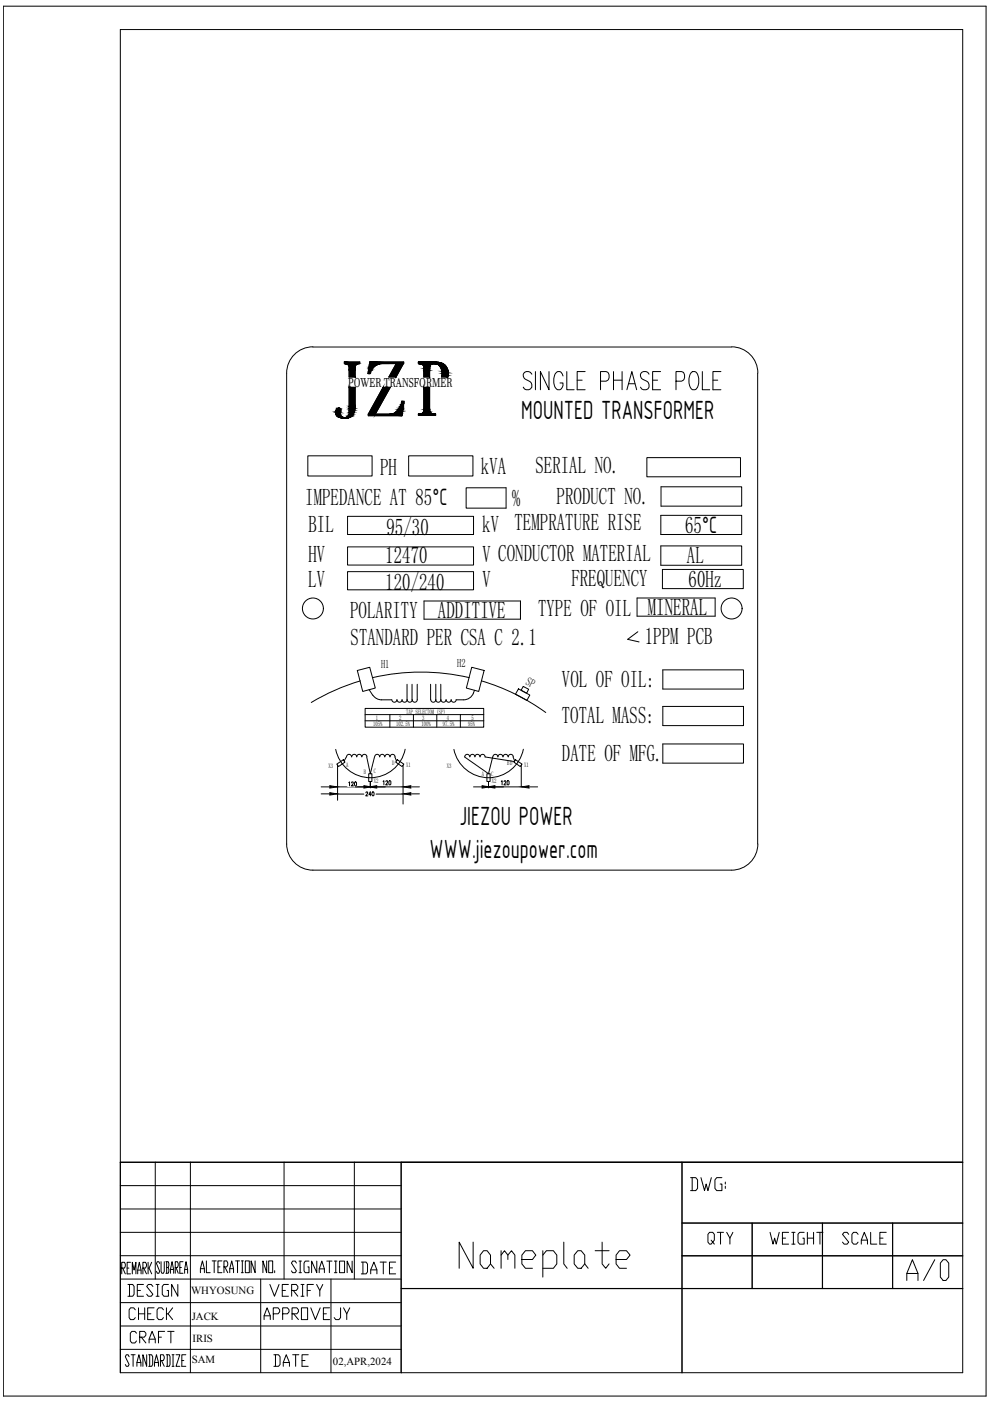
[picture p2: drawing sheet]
<svg xmlns="http://www.w3.org/2000/svg" width="210mm" height="297mm" viewBox="0 0 210 297" stroke-linecap="round" stroke-linejoin="round" font-family="sans-serif">
<g fill="none" stroke="#000" stroke-width=".21">
<path d="M.7 1.3h208.4v294.7h-208.4zM25.5 6.3h178.6v284.7h-178.6zM60.8 79.1v99.8a5.6 5.6 0 0 0 5.5 5.6M66.3 73.6h88.8M66.3 73.5a5.6 5.6 0 0 0-5.5 5.6M73 76.8h3.3v.3a.89 .89 0 0 0-1 1.2v1.6h-1.3v-2.2a.79 .79 0 0 0-1-.6zM73.6 77.2h.1M78.4 79.2h.1M78.8 78.5h.1M78.8 78.5a2.65 2.65 0 0 1 2.1-1.4h3.1l-1.5 2.8h1.5l1.6-2.9v-.2h-7.2l-.4 2.4h.4M78.8 78.5l-.4 .7M79.4 77.1h.1"/>
<path d="M88.7 76.8h3.4a2.52 2.52 0 0 1 2.9 3.1h-1.4a2.01 2.01 0 0 0-1.6-2.8 .76 .76 0 0 0-.9 .9v1.9h-1.2l-.1-2.2a.91 .91 0 0 0-1.1-.6zM112.8 79.3a.94 .94 0 0 0-1.4-.5 .94 .94 0 0 0-.2 1.5l.2 .1a1.56 1.56 0 0 1 1.4 1.1 .96 .96 0 0 1-.7 1.1 .96 .96 0 0 1-1.2-.5M113.5 78.8v3.8M116.4 78.8v3.8l-1.8-3.8v3.8M119.4 79.7a.91 .91 0 0 0-.9-1 .91 .91 0 0 0-1 1 2.47 2.47 0 0 0 .7 2.9 1.05 1.05 0 0 0 1.2-1.4h-.7M120.2 78.8v3.8h1.5M124.1 78.8h-1.7v3.8h1.7M130.1 78.8v3.8M131.9 78.8v3.8M137.6 79.3a.94 .94 0 0 0-1.1-.5 .94 .94 0 0 0-.7 .9l.2 .6 1.1 .5a.98 .98 0 0 1 .3 1.6 .98 .98 0 0 1-1.6-.3M140.1 78.8h-1.7v3.8h1.7M146.6 79l.2-.2a.96 .96 0 0 1 1.2 .9 2.47 2.47 0 0 1-.7 2.9 .95 .95 0 0 1-1.1-.9 3.2 3.2 0 0 1 .4-2.7z"/>
<path d="M148.9 78.8v3.8h1.6M152.9 78.8h-1.7v3.8h1.7M155.1 73.5a5.6 5.6 0 0 1 5.6 5.6M160.6 79.1l.1 99.8a5.6 5.6 0 0 1-5.6 5.6h-88.8M65.3 96.6h13.6v4.3h-13.6zM71.6 88.3l.9 .3h1.4M73.9 88.1l.1-.3v-5.7h1.3v4.5l-.4 1.2-.4 .5-.6 .3M73.9 88.1a.96 .96 0 0 1-1.2 .3 .96 .96 0 0 1-.5-1.2v-.5l-.2-.2a.96 .96 0 0 0-.9 .8 .96 .96 0 0 0 .5 1M81.2 82.1h1.5l-3.1 5.7h2.9a2.18 2.18 0 0 0 2.3-1.6l.4-1.1h.5l-.5 3h-7.1v-.3zM85.2 85.1h.1M86.6 96.6h13.7v4.3h-13.7zM89.6 87.5h.1"/>
<path d="M89.9 82.1h1.2v4.6a.93 .93 0 0 0 1.3 1.1v.3h-3.7v-.3a.88 .88 0 0 0 1.2-1zM122.4 80.6h1M127.3 80.8h1.2a1.11 1.11 0 0 0 .7-1 1.11 1.11 0 0 0-.7-1h-1.2v3.8M130.1 80.6h1.8M132.9 82.6l1.1-3.8 1 3.8M133.3 81.4h1.3M137.1 97h19.9v4.1h-19.9zM138.4 80.6h1M143.3 80.8h1.2a1.11 1.11 0 0 0 .7-1 1.11 1.11 0 0 0-.7-1h-1.2v3.8M151.2 80.6h1M73.7 109.5h26.7v3.8h-26.7zM73.7 116h26.7v3.8h-26.7z"/>
<path d="M98.8 103.4h8.5v4.3h-8.5zM140.1 109.3h17.2v4h-17.2zM140.1 115.7h17.2v4.1h-17.2zM140.2 103.2h17.1v4.1h-17.1zM73.7 121.2h26.7v3.9h-26.7zM89.9 127.4h20.4v3.9h-20.4zM135.1 126.8h16.5v3.8h-16.5zM135.2 133.9l-2.1 1.7 2.4 .5M140.4 120.7h17.2v4.1h-17.2zM75.8 142.2l2.6-.7 1.2 4.4-2.7 .7zM76.4 144.4a45.1 45.1 0 0 0-10.4 4.5M77.4 150.2h25.2v4h-25.2z"/>
<path d="M77.4 151.5h25.2M77.4 152.8h25.2M78.3 146.2a3.4 3.4 0 0 0 2.2 2.1l2.5 .1a.55 .55 0 0 0 .6 .5 .55 .55 0 0 0 .5-.5M79 143.7a45.1 45.1 0 0 1 20.5 0M82.7 151.5v2.7M85.9 158.9a7.5 7.5 0 0 1-7.3 6 7.5 7.5 0 0 1-7.4-6M86.3 145.1v3.3a.53 .53 0 0 1-.5 .5 .53 .53 0 0 1-.6-.5 .53 .53 0 0 1-.5 .5 .53 .53 0 0 1-.5-.5M87.4 145.1v3.3M87.7 151.5v2.7M88.5 145.1v3.3a.53 .53 0 0 1-.6 .5 .53 .53 0 0 1-.5-.5 .53 .53 0 0 1-.5 .5 .53 .53 0 0 1-.6-.5M91.3 145.1v3.3M91.3 148.4a.53 .53 0 0 0 .6 .5 .53 .53 0 0 0 .5-.5"/>
<path d="M92.4 145.1v3.3M92.6 151.5v2.7M93.5 145.1v3.3a.53 .53 0 0 1-.6 .5 .53 .53 0 0 1-.5-.5M93.5 148.4a.53 .53 0 0 0 .5 .5 .53 .53 0 0 0 .6-.5M94.6 148.4a.53 .53 0 0 0 .5 .5 .53 .53 0 0 0 .6-.5 .53 .53 0 0 0 .5 .5 .53 .53 0 0 0 .5-.5h1.6M97.6 151.5v2.7M100 141.5l2.6 .7-1.1 4.4-2.6-.7zM100.4 147a2.22 2.22 0 0 1-2.1 1.4M100.6 146.3l-.2 .7M102.1 144.4a45.1 45.1 0 0 1 13.6 6.7M109.9 146.1l2.4 1.3-.6 1.1-2.4-1.3zM110.9 145.5l1.2 .6-.4 .9-1.2-.7z"/>
<path d="M111 158.9a7.5 7.5 0 0 1-7.4 6 7.5 7.5 0 0 1-7.4-6M140.5 142h17.1v4.1h-17.1zM140.5 149.8h17.1v4h-17.1zM140.5 157.7h17.1v4.1h-17.1zM68.1 166.8h1.7M68.1 168.3h1.7M71.4 162l1.4-.9 .3 .5-1.3 .9zM71.4 166.8h6.9M71.6 162.3v7.4M71.6 168.4h5.6M73.4 160.5l-.4 .8M73.5 160.5a.53 .53 0 0 1 .5-.6 .53 .53 0 0 1 .5 .6"/>
<path d="M73.9 165.9l.2-.1v.8M74.5 166l.1-.2a.25 .25 0 0 1 .3 .1 .25 .25 0 0 1-.1 .3l-.3 .4h.5M74.6 160.5a.53 .53 0 0 1 .5-.6 .53 .53 0 0 1 .5 .6 .53 .53 0 0 1 .6-.6 .53 .53 0 0 1 .5 .6M75.3 165.8a.42 .42 0 0 1 .3 .4 .42 .42 0 0 1-.3 .4zM76.7 160.5a.53 .53 0 0 1 .6-.6 .53 .53 0 0 1 .5 .6M77.6 168.1l.1-.2 .3 .2-.5 .6h.5M77.8 160.5l.7 3.5 .9-3.5M78.2 164h.7v1.7h-.7zM78.5 165.7v1.3M78.7 168.4h-.5l.3-.5v.8M78.7 166.8h6.9M79 167.9h.1a.47 .47 0 0 1 .2 .4 .47 .47 0 0 1-.2 .4l-.2-.3z"/>
<path d="M79.4 160.5a.53 .53 0 0 1 .6-.6 .53 .53 0 0 1 .5 .6 .53 .53 0 0 1 .5-.6 .53 .53 0 0 1 .6 .6M79.7 168.4h5.8M81.2 165.7l.2-.2v.9M81.6 160.5a.53 .53 0 0 1 .5-.6 .53 .53 0 0 1 .6 .6 .55 .55 0 0 1 .5-.6 .55 .55 0 0 1 .6 .6M81.8 165.7l.1-.1a.25 .25 0 0 1 .3 .1 .25 .25 0 0 1-.1 .3l-.3 .4h.4M82.5 165.6l.1-.1a.51 .51 0 0 1 0 .9l-.1-.2zM83.7 160.5l.4 .8M84.2 161.1l1.4 .9-.4 .5-1.3-.9zM85.5 162.3v8.2M87.3 166.8h1.6M87.3 168.3h1.6M98.5 160.5l5.1 3.5 .9-3.5"/>
<path d="M98.5 160.5a.53 .53 0 0 1 .6-.6 .53 .53 0 0 1 .5 .6M99.6 160.5a.53 .53 0 0 1 .6-.6 .53 .53 0 0 1 .5 .6 .53 .53 0 0 1 .5-.6 .53 .53 0 0 1 .6 .6M100.4 166.8h1.8M101.8 160.5a.53 .53 0 0 1 .5-.6 .53 .53 0 0 1 .6 .6M102.8 160.5l6.2 1M103.2 164h.7v1.7h-.7zM103.6 165.7v1.3M103.7 166.8h6.9M104.5 160.5a.53 .53 0 0 1 .5-.6 .53 .53 0 0 1 .6 .6 .53 .53 0 0 1 .5-.6 .53 .53 0 0 1 .5 .6 .55 .55 0 0 1 .6-.6 .55 .55 0 0 1 .5 .6M106.3 165.7l.2-.2v.9M106.9 165.7v-.1a.25 .25 0 0 1 .4 .1 .25 .25 0 0 1-.1 .3l-.4 .4h.5M107.6 165.6l.1-.1a.51 .51 0 0 1 0 .9l-.2-.2z"/>
<path d="M107.8 160.5a.53 .53 0 0 1 .5-.6 .53 .53 0 0 1 .5 .6M108.8 160.5l.3 .8M109.3 161.1l1.4 .9-.4 .5-1.3-.9zM110.5 162.3v4.5M112.3 166.8h1.7M25.5 246.5h178.6M25.5 246.4h178.6M25.5 251.4h59.5M25.5 256.3h59.5M32.9 246.4v24.8M40.4 246.4v44.6M60.2 246.4v24.8"/>
<path d="M75.1 246.4v24.8M85 246.4v44.6M144.6 246.4v44.7M144.6 259.3h59.6M144.6 259.3h59.5M159.5 259.3v13.9M174.4 259.3v13.9M189.3 259.3v13.9M204.2 246.4h-119.1v44.7M25.5 261.3h59.5M25.5 266.2h59.5M25.5 271.2h59.5"/>
<path d="M25.5 276.2h59.5M25.8 268.9h.6l.2-.5-.2-.8h-.6v2.5M26 268.9l.6 1.2M27 268.9h.3M27.1 272.3h1l.3 .5v1.6l-.3 .4h-1M27.5 272.3v2.5M27.7 267.6h-.7v2.5h.7M28.1 270.1v-2.5l.3 1.7 .4-1.7v2.5M29.1 273.6h.7M29.2 270.1v-.8l.3-1.7 .4 1.7v.8M29.2 269.3h.7M30.3 268.9h.5l.3-.5v-.4l-.3-.4h-.5v2.5"/>
<path d="M30.4 272.3h-1.3v2.5M30.5 268.9l.6 1.2M31.4 267.6v2.5M31.6 268.9l.6 1.2M32.2 267.6l-.6 1.3h-.2M32.4 272.8l-.3-.5h-.7l-.3 .5 1.3 1.6-.3 .4h-.7l-.3-.4M33.1 272.3h.6M33.4 272.3v2.5M33.9 267.9l-.2-.4h-.4l-.1 .4 .7 1.6-.2 .5h-.4l-.1-.5M34.1 267.5v2l.2 .5h.4l.1-.5v-2M35.2 267.5h.5l.1 .4-.1 .8M35.3 268.7h.4l.1 .8-.1 .5h-.5"/>
<path d="M35.3 267.5v2.5M35.7 272.3h-1l-.3 .5v1.6l.3 .4h1v-1.2h-.3M36.1 270v-.8l.4-1.7 .3 1.7v.8M36.1 269.2h.7M37.2 268.7h.4l.2-.4-.2-.8h-.4v2.5M37.3 268.7l.5 1.3M37.7 272.3v2.5l-1.3-2.5v2.5M38.1 268.7h.4M38.8 267.5h-.7v2.5h.7M39.1 270l.3-2.5 .4 1.7v.8M39.1 269.2h.7M42.5 269.8v-.8l.4-1.7 .4 1.7v.8"/>
<path d="M42.5 269h.8M43.8 267.3v2.5h.8M45 267.3h.8M45.4 267.3v2.5M46.2 268.6h.4M47.1 267.3h-.9v2.5h.9M47.5 268.6h.6l.2-.4-.2-.9h-.6v2.5M47.7 268.6l.6 1.2M48.7 269.8v-.8l.4-1.7 .4 1.7v.8M48.7 269h.8M49.9 267.3h.9M50.4 267.3v2.5"/>
<path d="M51.2 267.3h.4M51.2 269.8h.4M51.4 267.3v2.5M52 267.3h.9v2.5h-.9zM54.1 267.3v2.5l-.9-2.5v2.5M55.3 271.2v19.8M56.5 267.3v2.5l-.8-2.5v2.5M57 267.3h.8v2.5h-.8zM62.9 267.8l-.3-.4h-.6l-.2 .4 1.1 1.7-.3 .3h-.6l-.2-.3M63.4 267.4h.5M63.7 267.4v2.4M65.5 267.4h-.8l-.2 .4v1.7l.2 .3h.8v-1.2h-.2"/>
<path d="M67.2 267.4v2.4l-1.1-2.4v2.4M67.7 269.8v-.8l.5-1.6 .6 1.6v.8M67.7 269h1.1M69.3 267.4h1.1M69.8 267.4v2.4M70.2 271.2v19.8M70.9 267.4h.5M71.2 267.4v2.4M72 267.4h1.1v2.4h-1.1zM85 273.2h119.1M85.1 273.2h119.1M100.3 263.4v5.5l-2.9-5.5v5.5"/>
<path d="M102.5 265.2h.8l.7 .9v1.9l-.7 .9h-.8l-.7-.9v-1.9zM104 268l.8 .9M106.2 266.1l.8-.9 .7 .9v.9M106.2 265.2v3.7M107.7 266.1l.7-.9 .8 .9v2.8M110.6 267h2.3l.7-.9-.7-.9h-1.5l-.8 .9v1.9l.8 .9h1.5M115.1 266.1l.8-.9h1.4l.8 .9v1.9l-.8 .9h-2.2M115.1 265.2v5.6M119.5 263.4v4.6l.8 .9M122.5 265.2h.7l.8 .9v1.9l-.8 .9h-.7l-.8-.9v-1.9zM124 268l.7 .9M126.2 265.2h2.9"/>
<path d="M127.7 263.4v4.6l.7 .9 .7-.9M130.6 267h2.2l.8-.9-.8-.9h-1.5l-.7 .9v1.9l.7 .9h1.5M144.6 266.3h59.6M144.6 266.2h59.5M25.5 281.1h59.5M25.5 286.1h59.5M27.4 287.7l-.2-.5h-.4l-.2 .5 .8 1.6-.2 .4h-.4l-.2-.4M28.2 287.2v2.5M29 289.7v-.8l.4-1.7 .5 1.7v.8M29 288.9h.9M31.1 287.2v2.5l-.8-2.5v2.5M31.5 287.2h.7l.2 .5v1.6l-.2 .4h-.7"/>
<path d="M31.7 287.2v2.5M32.8 289.7v-.8l.4-1.7 .4 1.7v.8M32.8 288.9h.8M34 288.5h.6l.2-.5-.2-.8h-.6v2.5M34.2 288.5l.6 1.2M35.2 287.2h.7l.2 .5v1.6l-.2 .4h-.7M35.5 287.2v2.5M36.5 289.7h.4M36.7 287.2v2.5M37.3 287.2h.8l-.8 2.5h.8M38.6 288.5h.4M39.4 287.2h-.8v2.5h.8"/>
<circle cx="66.3" cy="129" r="2.22"/>
<circle cx="155.1" cy="129" r="2.22"/>
</g>
<g fill="#000" stroke="#000" stroke-width=".21">
<path d="M71.8 86.5h.2zM72.5 88.6h1.1zM73.2 88.5h.8zM69.9 166.6l1.5 .2-1.5 .3zM69.9 168.1l1.5 .2-1.5 .3zM77.2 166.6l1.5 .2-1.5 .3zM78.3 166.8l1.6-.2v.5zM85.6 166.8l1.5-.2v.5zM85.6 168.3l1.5-.2v.5zM102.2 166.6l1.5 .2-1.5 .3zM103.4 166.8l1.5-.2v.5zM110.6 166.8l1.6-.2v.5z"/>
<path d="M74 78l1.3 .3v-.3zM74 78l1.3 .3h-1.3z"/>
<path d="M74 78.3h1.3zM74 78.3h1.3z"/>
<path d="M74 78.3l1.3 .2v-.2zM74 78.3l1.3 .2h-1.3z"/>
<path d="M74 78.5l1.3 1.4v-1.4zM74 78.5l1.3 1.4h-1.3z"/>
<path d="M74 77.7l1.3 .1zM74 77.7l1.3 .1z"/>
<path d="M74 77.8l1.3 .2v-.2zM74 77.8l1.3 .2h-1.3z"/>
<path d="M73.9 77.5l1.4 .2 .1-.2zM73.9 77.5l1.4 .2h-1.3z"/>
<path d="M73.9 77.4h1.5zM73.9 77.4l1.5 .1z"/>
<path d="M73.9 77.3h1.6zM73.9 77.3l1.5 .1z"/>
<path d="M73.6 77.2h2.1zM73.6 77.2h2.1z"/>
<path d="M73.6 77.2l1.9 .1 .2-.1zM73.6 77.2l1.9 .1h-1.6z"/>
<path d="M73.3 77.1h2.6zM73.3 77.1l2.4 .1z"/>
<path d="M73.3 77.1h2.6zM73.3 77.1h2.6z"/>
<path d="M73 76.8l3.3 .3v-.3zM73 76.8l3.3 .3h-3.3z"/>
<path d="M73 77.1h3.3zM73 77.1h2.9z"/>
<path d="M78.1 78.9l.3 .3 .2-.3zM78.1 78.9l.3 .3h-.4zM78 79.2h.4zM78 79.2h.4z"/>
<path d="M78.1 78.5l.5 .4 .2-.4zM78.1 78.5l.5 .4h-.5z"/>
<path d="M78.2 78.2l.6 .3 .1-.3zM78.2 78.2l.6 .3h-.7zM78.1 78.5h.7zM78.1 78.5h.7z"/>
<path d="M78.2 77.9l.7 .3 .3-.3zM78.2 77.9l.7 .3h-.7z"/>
<path d="M78.3 77.7l.9 .2 .2-.2zM78.3 77.7l.9 .2h-1z"/>
<path d="M78.3 77.5l1.1 .2 .3-.2zM78.3 77.5l1.1 .2h-1.1z"/>
<path d="M78.3 77.3l1.4 .2 .3-.2zM78.3 77.3l1.4 .2h-1.4z"/>
<path d="M78.3 77.2l1.7 .1 .2-.1zM78.3 77.2l1.7 .1h-1.7z"/>
<path d="M78.3 77.1h2.2zM78.3 77.1l1.9 .1z"/>
<path d="M78.3 77.1h2.6zM78.3 77.1h2.2z"/>
<path d="M84 77.1v2.8l1.5-2.8zM84 77.1v2.8h-1.5z"/>
<path d="M78.4 76.8l7.2 .2v-.2zM78.4 76.8l7.2 .2h-7.3z"/>
<path d="M78.3 77h7.3zM78.3 77l7.2 .1z"/>
<path d="M89.9 78.5l1.2 .1v-.1zM89.9 78.5l1.2 .1h-1.2z"/>
<path d="M89.9 78.6l1.2 .1zM89.9 78.6l1.2 .1z"/>
<path d="M89.9 78.7l1.2 1.2v-1.2zM89.9 78.7l1.2 1.2h-1.2z"/>
<path d="M89.8 77.8l1.3 .2v-.2zM89.8 77.8l1.3 .2h-1.2z"/>
<path d="M89.9 78l1.2 .1v-.1zM89.9 78l1.2 .1h-1.2z"/>
<path d="M89.9 78.1l1.2 .4v-.4zM89.9 78.1l1.2 .4h-1.2z"/>
<path d="M89.8 77.6l1.4 .1v-.1zM89.8 77.6l1.4 .1h-1.4z"/>
<path d="M89.8 77.7h1.4zM89.8 77.7h1.4z"/>
<path d="M89.8 77.7h1.4zM89.8 77.7l1.3 .1z"/>
<path d="M89.6 77.3l1.6 .3 .1-.3zM89.6 77.3l1.6 .3h-1.4z"/>
<path d="M89.6 77.3h1.8zM89.6 77.3h1.7z"/>
<path d="M89.5 77.3h1.9zM89.5 77.3h1.9z"/>
<path d="M89.3 77.2h2.3zM89.3 77.2l2.1 .1z"/>
<path d="M89.2 77.1h2.4zM89.2 77.1l2.4 .1z"/>
<path d="M88.9 77.1h3zM88.9 77.1h2.7z"/>
<path d="M88.7 77.1h3.3zM88.7 77.1h3.2z"/>
<path d="M88.7 76.8h3.7zM88.7 76.8h3.7z"/>
<path d="M88.7 76.8h4zM88.7 76.8h4z"/>
<path d="M88.7 76.8h4.4zM88.7 76.8h4.4z"/>
<path d="M88.7 76.8l4.5 .1zM88.7 76.8l4.5 .1z"/>
<path d="M88.7 76.9h4.8zM88.7 76.9h4.8z"/>
<path d="M88.7 76.9l5.1 .2-.3-.2zM88.7 76.9l5.1 .2h-5.1z"/>
<path d="M88.7 77.1h5.2zM88.7 77.1h5.2z"/>
<path d="M92 77.1h1.9zM92 77.1h1.9z"/>
<path d="M92.1 77.1h1.8zM92.1 77.1h1.8z"/>
<path d="M92.3 77.1l1.7 .1zM92.3 77.1l1.7 .1z"/>
<path d="M92.6 77.2l1.5 .1zM92.6 77.2l1.5 .1z"/>
<path d="M92.8 77.3l1.6 .2-.3-.2zM92.8 77.3l1.6 .2h-1.3z"/>
<path d="M93.1 77.5h1.3zM93.1 77.5h1.3z"/>
<path d="M93.1 77.5l1.3 .1zM93.1 77.5l1.3 .1z"/>
<path d="M93.2 77.6l1.4 .1-.2-.1zM93.2 77.6l1.4 .1h-1.3z"/>
<path d="M93.3 77.7l1.4 .2-.1-.2zM93.3 77.7l1.4 .2h-1.3z"/>
<path d="M93.4 77.9l1.4 .1-.1-.1zM93.4 77.9l1.4 .1h-1.3z"/>
<path d="M93.5 78l1.4 .2-.1-.2zM93.5 78l1.4 .2h-1.4z"/>
<path d="M93.5 78.2l1.4 .1zM93.5 78.2l1.4 .1z"/>
<path d="M93.6 78.3l1.3 .1zM93.6 78.3l1.3 .1z"/>
<path d="M93.6 78.4l1.4 .2-.1-.2zM93.6 78.4l1.4 .2h-1.3z"/>
<path d="M93.7 78.6l1.3 .1v-.1zM93.7 78.6l1.3 .1h-1.3z"/>
<path d="M93.7 78.7l1.4 .3-.1-.3zM93.7 78.7l1.4 .3h-1.4z"/>
<path d="M93.7 79.6l1.3 .1zM93.7 79.6l1.3 .1z"/>
<path d="M93.7 79.7l1.3 .2v-.2zM93.7 79.7l1.3 .2h-1.4z"/>
<path d="M93.7 79l1.4 .2v-.2zM93.7 79l1.4 .2h-1.4zM93.7 79.2h1.4zM93.7 79.2h1.4z"/>
<path d="M93.7 79.2h1.4zM93.7 79.2h1.4z"/>
<path d="M93.7 79.2l1.3 .4 .1-.4zM93.7 79.2l1.3 .4h-1.3z"/>
<path d="M71.8 86.5l.2 .1zM71.6 86.6h.4z"/>
<path d="M71.6 86.6l.6 .1zM71.4 86.7h.8z"/>
<path d="M71.2 87.8l.9 .1zM71.2 87.8l.9 .1z"/>
<path d="M71.2 87.9l1 .1-.1-.1zM71.2 87.9l1 .1h-.9z"/>
<path d="M71.4 86.7h.8zM71.4 86.7h.8z"/>
<path d="M71.3 88l.9 .1zM71.3 88l.9 .1z"/>
<path d="M71.4 86.7l.8 .2v-.2zM71.4 86.7l.8 .2h-.9z"/>
<path d="M71.1 87.5l1 .3 .1-.3zM71.1 87.5l1 .3h-.9z"/>
<path d="M71.4 88.1l.9 .1-.1-.1zM71.4 88.1l.9 .1h-.9z"/>
<path d="M71.3 86.9l.9 .1zM71.3 86.9l.9 .1h-1z"/>
<path d="M71.2 87l1 .1v-.1zM71.2 87l1 .1h-1z"/>
<path d="M71.2 87.1l1 .1v-.1zM71.2 87.1l1 .1h-1z"/>
<path d="M71.2 87.2l1 .3v-.3zM71.2 87.2l1 .3h-1.1zM71.1 87.5h1.1zM71.1 87.5h1.1z"/>
<path d="M71.4 88.2l1.1 .1zM71.4 88.2l1.1 .1h-.9zM71.6 88.3h.9zM71.6 88.3h.9z"/>
<path d="M71.6 88.3l1 .1zM71.6 88.3l1 .1z"/>
<path d="M72.5 88.6l.9 .1zM72.8 88.7h.6z"/>
<path d="M71.8 88.4l1 .1zM71.8 88.4l1 .1z"/>
<path d="M72 88.5h.9zM72 88.5h.9z"/>
<path d="M72 88.5h1zM72 88.5h1z"/>
<path d="M72.2 88.6h1.7zM72.2 88.6h1.4z"/>
<path d="M72 88.5h2zM72 88.5l1.9 .1z"/>
<path d="M73.4 88.5h.8zM73.4 88.5h.8z"/>
<path d="M73.4 88.5h.8zM73.2 88.5h.8zM73 88.5h1z"/>
<path d="M73.6 88.4h.7zM73.4 88.5h.8z"/>
<path d="M73.8 88.3h.7zM73.6 88.4h.7z"/>
<path d="M73.9 88.1l.6 .2 .1-.2zM73.9 88.1l.6 .2h-.7zM73.8 88.3h.7zM73.8 88.3h.7z"/>
<path d="M73.9 88.1h.8zM73.9 88.1h.7z"/>
<path d="M74 87.8l.7 .3 .2-.3zM74 87.8l.7 .3h-.8z"/>
<path d="M74 87.8h.9zM74 87.8h.9z"/>
<path d="M74 87.5l.9 .3 .2-.3zM74 87.5l.9 .3h-.9z"/>
<path d="M74 87.3l1.1 .1zM74 87.3l1.1 .1z"/>
<path d="M74 87.4h1.1zM74 87.4l1.1 .1z"/>
<path d="M74 87l1.1 .3 .1-.3zM74 87l1.1 .3h-1.1z"/>
<path d="M74 82.1l1.3 4v-4zM74 82.1l1.3 4h-1.3z"/>
<path d="M74 86.1l1.3 .5v-.5zM74 86.1l1.3 .5h-1.3z"/>
<path d="M74 86.6l1.2 .4 .1-.4zM74 86.6l1.2 .4h-1.2z"/>
<path d="M81.2 82.1l-1.6 5.7 3.1-5.7zM81.2 82.1l-1.6 5.7h-1.5z"/>
<path d="M78.1 87.8l7.1 .3 .1-.3zM78.1 87.8l7.1 .3h-7.1z"/>
<path d="M83.6 87.6l1.7 .1zM83.4 87.7h1.9z"/>
<path d="M83.4 87.7h1.9zM83.2 87.7h2.1z"/>
<path d="M83.2 87.7l2.1 .1zM82.9 87.8h2.4z"/>
<path d="M82.9 87.8h2.4zM82.5 87.8h2.8z"/>
<path d="M84.1 87.2l1.3 .1v-.1zM83.9 87.3l.2-.1 1.3 .1z"/>
<path d="M83.9 87.3l1.4 .3 .1-.3zM83.6 87.6l.3-.3 1.4 .3z"/>
<path d="M84.4 86.9l1 .3v-.3zM84.4 86.9l1 .3h-1.3z"/>
<path d="M84.6 86.6l.8 .3 .1-.3zM84.6 86.6l.8 .3h-1z"/>
<path d="M84.8 86.2l.7 .4v-.4zM84.8 86.2l.7 .4h-.9z"/>
<path d="M85 85.8l.5 .1zM85 85.8l.5 .1z"/>
<path d="M84.9 85.9l.6 .3v-.3zM84.9 85.9l.6 .3h-.7z"/>
<path d="M85.2 85.4l.3 .4 .1-.4zM85.2 85.4l.3 .4h-.5z"/>
<path d="M85.2 85.1l.4 .3 .1-.3zM85.2 85.1l.4 .3h-.4z"/>
<path d="M89.9 82.1l1.2 4.6v-4.6zM89.9 82.1l1.2 4.6h-1.2z"/>
<path d="M89.9 86.7h1.2zM89.9 86.7h1.2z"/>
<path d="M89.9 86.7l1.2 .1zM89.9 86.7l1.2 .1z"/>
<path d="M89.9 86.8l1.2 .4v-.4zM89.9 86.8l1.2 .4h-1.3z"/>
<path d="M89.8 87.2h1.4zM89.8 87.2h1.4z"/>
<path d="M89.8 87.2l1.4 .1v-.1zM89.8 87.2l1.4 .1h-1.4z"/>
<path d="M89.8 87.3l1.5 .2-.1-.2zM89.8 87.3l1.5 .2h-1.7z"/>
<path d="M89.6 87.5h1.8zM89.6 87.5h1.8z"/>
<path d="M89.6 87.5l1.8 .1zM89.5 87.6h1.9z"/>
<path d="M89.5 87.6l2.2 .1zM89.4 87.7h2.3z"/>
<path d="M89.4 87.7h2.4zM89.2 87.7h2.6z"/>
<path d="M89.2 87.7l2.9 .1zM89.1 87.8h3z"/>
<path d="M89.1 87.8h3.1zM88.9 87.8h3.3z"/>
<path d="M88.9 87.8h3.5zM88.7 87.8h3.7z"/>
<path d="M88.7 87.8l3.7 .3v-.3zM88.7 87.8l3.7 .3h-3.7z"/>
</g>
<g fill="#fff" stroke="#fff" stroke-width=".21">
<path d="M73.9 165.7v1l1.8-1zM73.9 166.7l1.8-1v1z"/>
<path d="M81.1 165.4v1.1l1.9-1.1zM81.1 166.5l1.9-1.1v1.1z"/>
<path d="M77.5 167.8v1l1.9-1zM77.5 168.8l1.9-1v1z"/>
<path d="M106.2 165.4v1.1l1.8-1.1zM106.2 166.5l1.8-1.1v1.1z"/>
</g>
<text font-size="7.9" x="191.2" y="272.7">A/0</text>
<g font-size="6.2">
<text x="145.3" y="253.6">DWG:</text>
<text x="26.1" y="281.2">CHECK</text>
<text x="54.7" y="281.2">APPROVE</text>
<text x="56.1" y="276.2">VERIFY</text>
<text x="69.5" y="281.2">JY</text>
</g>
<g font-size="6">
<text x="110.5" y="88.8">MOUNTED TRANSFORMER</text>
<text x="97.4" y="175">JIEZOU POWER</text>
<text x="91.1" y="181.9">WWW.jiezoupower.com</text>
</g>
<g font-size="5.7">
<text x="148.9" y="264.9">QTY</text>
<text x="161.9" y="264.9">WEIGHT</text>
<text x="177.4" y="264.9">SCALE</text>
<text x="75.5" y="271.3">DATE</text>
<text x="26.5" y="286.1">CRAFT</text>
<text x="56.8" y="291">DATE</text>
</g>
<g font-size="5.1">
<text x="80.6" y="100.7">PH</text>
<text x="102" y="100.5">kVA</text>
<text x="113.5" y="100.3">SERIAL NO.</text>
<text x="64.7" y="107.1">IMPEDANCE AT 85°C</text>
<text x="108.6" y="107.3">%</text>
<text x="118" y="106.8">PRODUCT NO.</text>
<text x="65.4" y="112.8">BIL</text>
<text x="81.9" y="113.3">95/30</text>
<text x="102.3" y="112.7">kV TEMPRATURE RISE</text>
<text x="145.3" y="112.9">65°C</text>
<text x="65.4" y="119.3">HV</text>
<text x="81.7" y="119.4">12470</text>
<text x="102.3" y="119.1">V CONDUCTOR MATERIAL</text>
<text x="145.7" y="119.3">AL</text>
<text x="65.3" y="124.5">LV</text>
<text x="81.7" y="125.1">120/240</text>
<text x="102.3" y="124.4">V</text>
<text x="121.1" y="124.3">FREQUENCY</text>
<text x="146" y="124.5">60Hz</text>
<text x="74.2" y="131">POLARITY</text>
<text x="92.9" y="131">ADDITIVE</text>
<text x="114.1" y="130.6">TYPE OF OIL</text>
<text x="137.4" y="130.4">MINERAL</text>
<text x="74.3" y="136.7">STANDARD PER CSA C 2.1</text>
<text x="136.7" y="136.4">1PPM PCB</text>
<text x="119.2" y="145.6">VOL OF OIL:</text>
<text x="119.1" y="153.4">TOTAL MASS:</text>
<text x="119.2" y="161.3">DATE OF MFG.</text>
</g>
<text font-size="2.7" x="73.8" y="82">POWER TRANSFORMER</text>
<g font-size="2.5">
<text x="80.8" y="141.6">H1</text>
<text x="96.9" y="141.5">H2</text>
<text x="111.3" y="145.1" transform="rotate(27 111.3 145.1)">SP</text>
</g>
<g font-size="2.3">
<text x="40.5" y="274.3">WHYOSUNG</text>
<text x="40.7" y="279.8">JACK</text>
<text x="40.8" y="284.6">IRIS</text>
<text x="40.7" y="289">SAM</text>
<text x="70.6" y="289.4">02,APR,2024</text>
</g>
<g font-size="1.4">
<text x="79.1" y="154">105%</text>
<text x="79.7" y="152.6">1</text>
<text x="84" y="154">102.5%</text>
<text x="84.6" y="152.6">2</text>
<text x="86.1" y="151.3">TAP SELECTOM (SP)</text>
<text x="89.4" y="154">100%</text>
<text x="89.5" y="152.6">3</text>
<text x="93.9" y="154">97.5%</text>
<text x="94.8" y="152.6">4</text>
<text x="99.3" y="154">95%</text>
<text x="99.9" y="152.6">5</text>
<text x="69.7" y="162.8">X3</text>
<text x="73.4" y="162.6">A</text>
<text x="77.1" y="164">B</text>
<text x="79.2" y="166.1">X2</text>
<text x="79.3" y="163.9">C</text>
<text x="83.2" y="162.2">D</text>
<text x="86.1" y="162.7">X1</text>
<text x="94.7" y="162.8">X3</text>
<text x="102.1" y="164.4">A</text>
<text x="104.2" y="164.5">C</text>
<text x="104.3" y="166.1">X2</text>
<text x="107.6" y="162.2">BD</text>
<text x="111.2" y="162.7">X1</text>
</g>
</svg>
